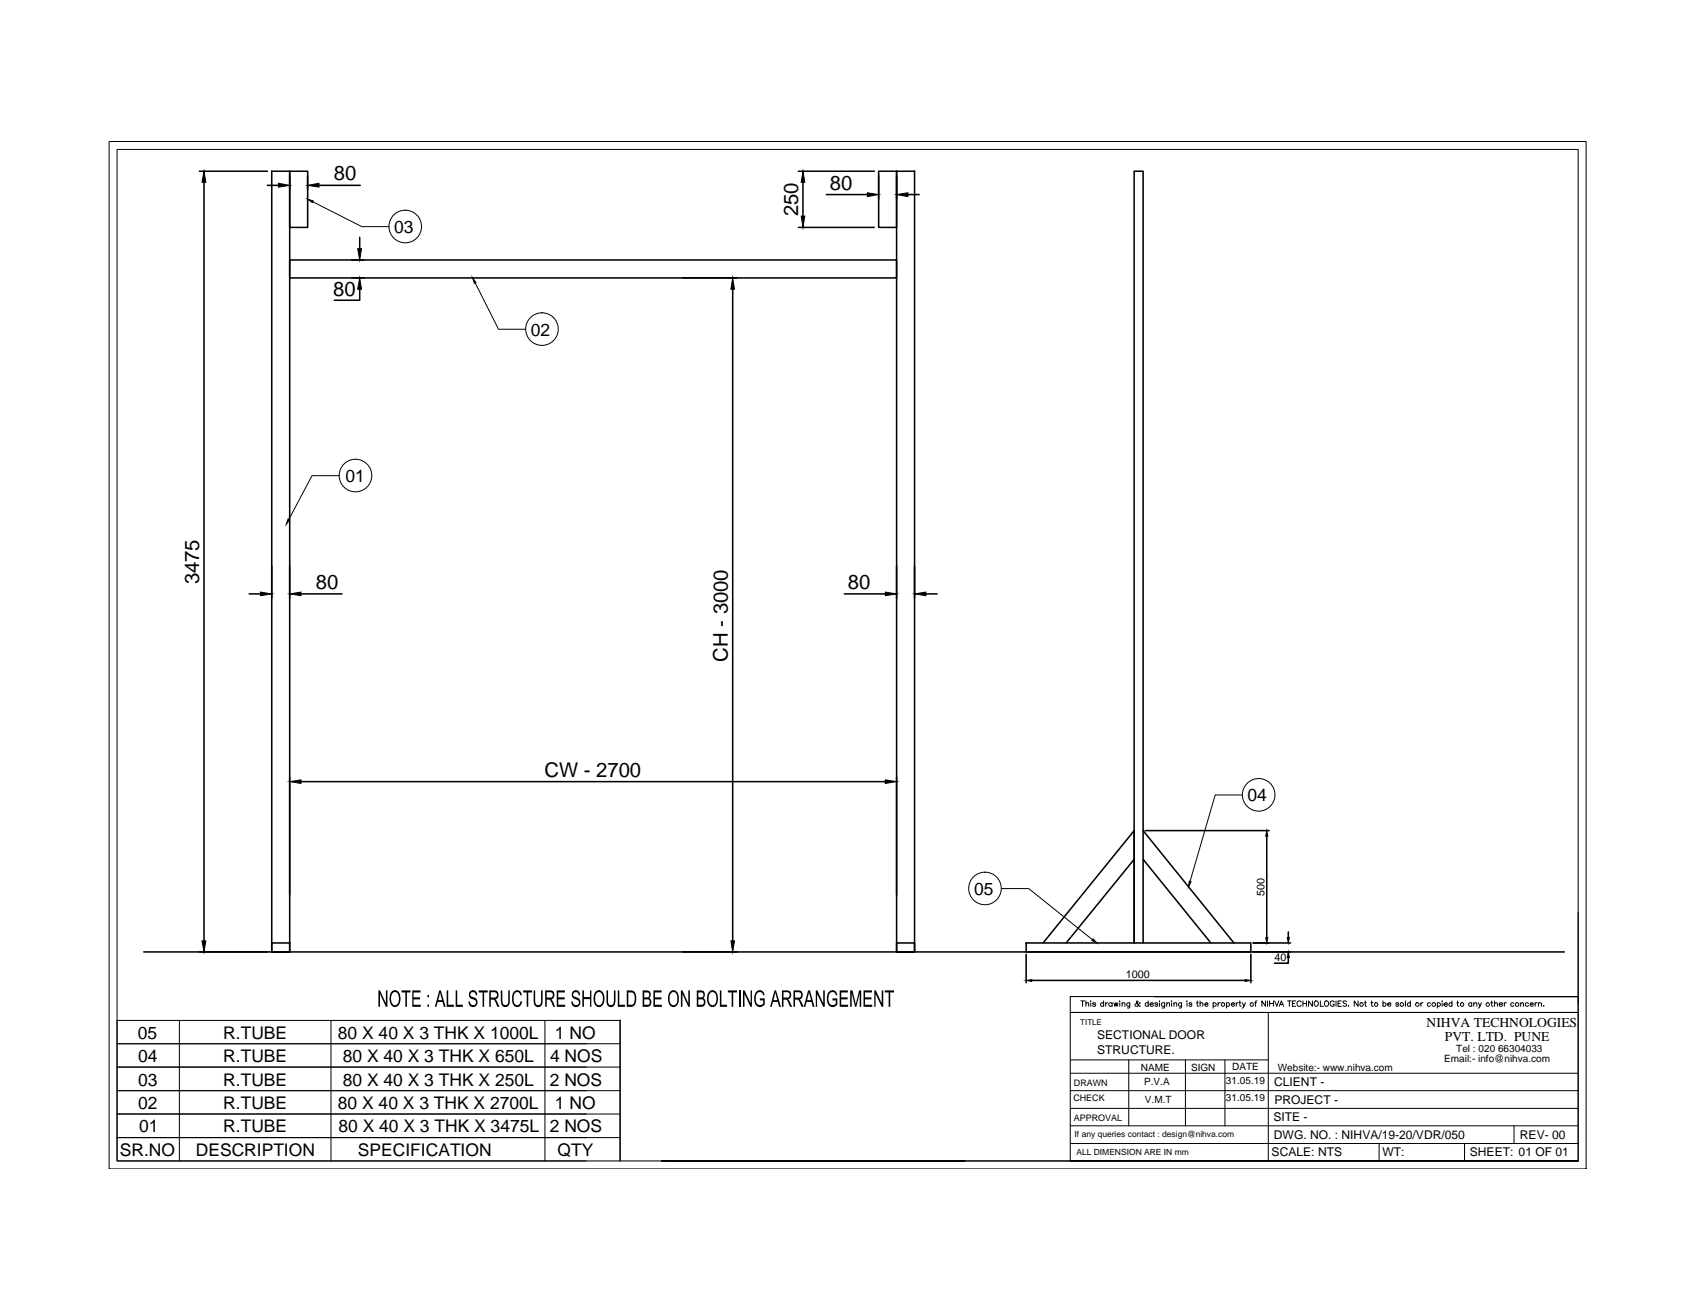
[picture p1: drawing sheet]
<svg xmlns="http://www.w3.org/2000/svg" width="279mm" height="216mm" viewBox="0 0 279 216" stroke-linecap="round" stroke-linejoin="round" font-family="sans-serif">
<!-- layer: 0 -->
<g fill="none" stroke="#000" stroke-width=".25">
<path d="M32.9 28.3h11.2M33.7 30.1v125.2M44.1 30.6h1.8M44.8 28.3h3v128.8h-3zM47.8 28.3h3v9.2h-3zM47.8 29v2.3M50.8 29v2.3M52.6 30.6h6.9M59.4 39.2v1.8M131.8 28.3h12.5M131.8 37.5h12.5M132.5 30.1v5.6"/>
<path d="M136.4 32.1h6.7M145 28.3h3v9.2h-3zM145 29v3.9M148 28.3h2.9v128.8h-2.9zM148 29v3.9M149.8 32.1h1.9M47.8 42.9h100.2v3h-100.2zM58.1 42.9h2M58.1 45.9h2M59.4 47.7v1.9h-4.2M112.7 45.9h8.9M120.9 47.7v107.6"/>
<path d="M41.1 98h1.9M44.8 93.5v5.2M47.8 93.5v5.2M49.7 98h6.7M139.3 98h6.8M148 93.5v5.2M150.9 93.5v5.2M152.8 98h1.9M47.8 128.3v19.4M49.7 129h96.4M148 128.3v19.4M188.7 137.1l14.9 18.5"/>
<path d="M189 137.1h20.4M209.1 138v16.8M23.7 157.1h234.5M44.8 155.6h3v1.5h-3zM148 155.6h2.9v1.5h-2.9zM169.3 155.6h37.1v1.5h-37.1zM169.3 157.5v4.7M172.1 155.6l15.1-18.5v18.5v-127.3h1.5v127.3M187.2 141.8l-11.2 13.8M188.7 141.8l11.1 13.8M206.4 157.5v4.7M206.8 155.6h6.2"/>
<path d="M212.6 158.1v.9h-2.3M212.6 153.8v1M102.3 168.4v23.2M122.1 163.5v2.7M170.3 161.8h35.2"/>
</g>
<g fill="#000" stroke="#000" stroke-width=".17">
<path d="M33.7 28.3l.3 1.8h-.7zM45.9 30.3l1.9 .3-1.9 .3zM50.8 32.9l.9 .3-.2 .2zM50.8 30.6l1.8-.3v.6zM132.2 35.7h.6l-.3 1.8zM132.5 28.3l.3 1.8h-.6zM143.1 31.8l1.9 .3-1.9 .4zM148 32.1l1.8-.3v.7zM59 41h.7l-.3 1.9zM59.4 45.9l.3 1.8h-.7zM78 45.9l.5 .7-.2 .2zM120.9 45.9l.3 1.8h-.6z"/>
<path d="M43 97.7l1.8 .3-1.8 .3zM47.6 85.6l.2 .2-.5 .7zM47.8 98l1.9-.3v.6zM146.1 97.7l1.9 .3-1.9 .3zM150.9 98l1.9-.3v.6zM47.8 129l1.9-.3v.6zM146.1 128.7l1.9 .3-1.9 .3zM209.1 137.1l.1 .9h-.3zM33.3 155.3h.7l-.3 1.8zM120.6 155.3h.6l-.3 1.8zM180.4 155l.6 .6-.8-.4zM196.3 145.4l.3 .1-.5 .9z"/>
<path d="M208.9 154.8h.3l-.1 .8zM212.4 154.8h.4l-.2 .8zM212.6 157.1l.2 1h-.4zM169.3 161.8l1-.1v.3zM205.5 161.7l.9 .1-.9 .2z"/>
</g>
<g fill="none" stroke="#000" stroke-width=".17">
<path d="M18 23.4h243.8v169.5h-243.8zM19.3 24.7h241.1v166.9h-241.1zM51.6 33.3l8.1 4.1h4.5M78.4 46.7l3.9 7.6h4.5M56 78.5h-4.5l-3.8 7.2M205 131.2h-4.5l-4.1 14.3M165.3 146.7h4.5l10.5 8.4M260.4 150.6v15M29.6 168.4v23.2M54.6 168.4v23.2M89.9 168.4v23.2M96.8 176.1h-77.5v3.9h77.5"/>
<path d="M96.8 172.3h-77.5v3.8h83M102.3 168.4h-83v3.9h83M176.6 177.2h83.8M176.6 174.9h32.7M178.4 165.2h.6M178.7 165.2v.9M179.2 165.7l.2-.2 .2 .1 .1 .5M179.2 165.2v.9M180 165.2v.1zM180 165.6v.5M180.8 165.6l-.2-.1-.3 .1 .5 .2v.3h-.3l-.2-.1M182.1 165.6a.28 .28 0 0 0-.4 0 .28 .28 0 0 0 0 .4 .28 .28 0 0 0 .4 0"/>
<path d="M182.1 165.2v.9M182.5 165.5v.6M182.8 165.5l-.2 .1-.1 .2M183.5 165.6a.3 .3 0 0 0-.4 0 .3 .3 0 0 0 0 .4 .3 .3 0 0 0 .4 0M183.5 165.5v.6M183.8 165.5l.2 .6 .2-.6 .1 .6 .2-.6M184.8 165.3h.1M184.8 165.6v.5M185.2 165.7l.2-.2 .2 .1v.5M185.2 165.5v.6M186.3 174.9v10.9M186.5 165.5l-.1 .8-.3 .1"/>
<path d="M186.5 165.6a.28 .28 0 0 0-.5 0 .28 .28 0 0 0 0 .4 .28 .28 0 0 0 .5 0M188.2 165.6l-.1-.1a.55 .55 0 0 1-.8 .5v-.2l.5-.4-.1-.2-.1 .1v.3l.4 .5 .2-.1M189.5 165.6a.28 .28 0 0 0-.4 0 .28 .28 0 0 0 0 .4 .28 .28 0 0 0 .4 0M189.5 165.2v.9M189.8 165.8h.5v-.1a.3 .3 0 0 0-.4-.1 .3 .3 0 0 0 0 .5 .3 .3 0 0 0 .4-.1M190.6 164.5h69.8zM190.6 164.5h69.8M191.1 165.6l-.2-.1-.3 .1v.1l.4 .1 .1 .2-.2 .1-.3-.1M191.4 165.2v.1zM191.4 165.6v.5M192.2 165.5v.8l-.4 .1M192.2 165.6a.3 .3 0 0 0-.4 0 .3 .3 0 0 0 0 .4 .3 .3 0 0 0 .4 0"/>
<path d="M192.5 165.7l.3-.2 .2 .1v.5M192.5 165.5v.6M193.4 165.2v.1zM193.4 165.6v.5M193.7 165.7l.2-.2 .3 .1v.5M193.7 165.5v.6M195 165.5v.8l-.4 .1M195 165.6a.28 .28 0 0 0-.4 0 .28 .28 0 0 0 0 .4 .28 .28 0 0 0 .4 0M195.6 174.9v10.9M195.9 165.2v.1zM195.9 165.6v.5M196.7 165.6l-.2-.1-.2 .1v.1l.4 .1v.2l-.2 .1-.3-.1"/>
<path d="M197.5 165.5h.3M197.6 165.2v.7l.2 .2M198 165.7l.3-.2 .2 .1v.5M198 165.2v.9M198.9 165.8h.5a.28 .28 0 0 0-.3-.3 .28 .28 0 0 0-.3 .3 .28 .28 0 0 0 .3 .3l.3-.1M200.2 165.6a.28 .28 0 0 1 .4 0 .28 .28 0 0 1 0 .4 .28 .28 0 0 1-.4 0M200.2 165.5v.9M201 165.5v.6M201.4 165.5l-.3 .1-.1 .2M202.2 174.9v10.9M202.4 165.6a.28 .28 0 0 1 .4 0 .28 .28 0 0 1 0 .4 .28 .28 0 0 1-.4 0M202.4 165.5v.9"/>
<path d="M203.2 165.8h.5a.28 .28 0 0 0-.3-.3 .28 .28 0 0 0-.2 .3 .28 .28 0 0 0 .2 .3l.3-.1M204 165.5v.6M204.4 165.5l-.3 .1-.1 .2M204.5 165.5h.3M204.6 165.2v.7l.2 .2M205 165.5l.3 .6 .2-.6M205.3 166.1l-.3 .3M207.1 165.5h.3M207.4 165.2l-.2 .2v.7M208.8 165.2v.9l-.5-.9v.9M209.2 165.2v.9M209.3 167.1v24.5"/>
<path d="M209.5 165.2v.9M209.5 165.6h.7M210.2 165.2v.9M210.4 165.2l.3 .9 .3-.9M211.1 166.1l.4-.9 .4 .9M211.3 165.8h.4M212.5 165.2h.6M212.8 165.2v.9M213.3 165.6h.3M213.8 165.2h-.5v.9h.5M214.7 165.4a.38 .38 0 0 0-.5-.1 .38 .38 0 0 0-.1 .5 .35 .35 0 0 0 .2 .3 .35 .35 0 0 0 .4-.2M215 165.6h.6"/>
<path d="M215 165.2v.9M215.6 165.2v.9M216.6 165.2v.9l-.6-.9v.9M217 165.3h.1a.42 .42 0 0 1 .5 .4 .42 .42 0 0 1-.5 .4l-.2-.3zM217.9 165.2v.9h.5M218.7 165.3h.1a.42 .42 0 0 1 .5 .4 .42 .42 0 0 1-.5 .4l-.2-.3zM220.2 165.4a.38 .38 0 0 0-.5-.1 .38 .38 0 0 0-.2 .5 .34 .34 0 0 0 .4 .3 .34 .34 0 0 0 .3-.3h-.2M220.5 165.2v.9M220.8 165.6h.4M221.4 165.2h-.6v.9h.6M222.2 165.3l-.2-.1-.4 .1 .1 .3 .5 .2-.2 .3-.4-.1M222.5 166.1h.1z"/>
<path d="M224.1 165.2v.9l-.6-.9v.9M225.2 165.5h.3M225.3 165.2v.7l.2 .2M226.2 165.5h.4M226.4 165.2v.7l.2 .2M228.2 165.6a.28 .28 0 0 1 .5 0 .28 .28 0 0 1 0 .4 .28 .28 0 0 1-.5 0M228.2 165.2v.9M229 165.8h.5v-.1a.3 .3 0 0 0-.4-.1 .3 .3 0 0 0 0 .5 .3 .3 0 0 0 .4-.1M230.8 165.6l-.2-.1-.2 .1v.1l.4 .1v.2l-.2 .1-.3-.1M232 165.2v.9M232.8 165.6a.28 .28 0 0 0-.5 0 .28 .28 0 0 0 0 .4 .28 .28 0 0 0 .5 0M232.8 165.2v.9"/>
<path d="M234.5 165.5v.6M234.8 165.5l-.2 .1-.1 .2M236.1 165.6a.28 .28 0 0 0-.5 0 .28 .28 0 0 0 0 .4 .28 .28 0 0 0 .5 0M237.2 165.6a.28 .28 0 0 1 .4 0 .28 .28 0 0 1 0 .4 .28 .28 0 0 1-.4 0M237.2 165.5v.9M238 165.2v.1zM238 165.6v.5M238.3 165.8h.6v-.1a.3 .3 0 0 0-.5-.1 .3 .3 0 0 0 0 .5 .3 .3 0 0 0 .5-.1M239.6 165.6a.28 .28 0 0 0-.4 0 .28 .28 0 0 0 0 .4 .28 .28 0 0 0 .4 0M239.6 165.2v.9M240.4 165.5h.3M240.6 165.2v.7l.2 .2"/>
<path d="M242.9 165.6a.28 .28 0 0 0-.4 0 .28 .28 0 0 0 0 .4 .28 .28 0 0 0 .4 0M242.9 165.5v.6M243.2 165.7l.2-.2 .3 .1v.5M243.2 165.5v.6M244 165.5l.2 .6 .3-.6M244.2 166.1l-.3 .3M246 165.5h.4M246.2 165.2v.7l.2 .2M246.6 165.7l.3-.2 .2 .1v.5M246.6 165.2v.9M247.4 165.8h.6a.3 .3 0 0 0-.5-.2 .3 .3 0 0 0-.1 .4 .3 .3 0 0 0 .5 .1l.1-.1M248.3 165.5v.6"/>
<path d="M248.6 165.5l-.2 .1-.1 .2M249.8 165.6a.28 .28 0 0 0-.4 0 .28 .28 0 0 0 0 .4 .28 .28 0 0 0 .4 0M251 165.7l.2-.2 .2 .1v.5M251 165.5v.6M252.3 165.6a.3 .3 0 0 0-.5 0 .3 .3 0 0 0 0 .4 .3 .3 0 0 0 .5 0M252.5 165.8h.5a.28 .28 0 0 0-.3-.3 .28 .28 0 0 0-.2 .3 .28 .28 0 0 0 .2 .3l.3-.1M253.3 165.5v.6M253.7 165.5l-.2 .1-.2 .2M253.9 165.7l.2-.2 .3 .1v.5M253.9 165.5v.6M254.7 166.1h.1zM102.3 180h-83v3.9h77.5"/>
<path d="M102.3 183.9h-83v3.9h77.5M102.3 187.8h-83v3.8h77.5M110.3 191.6h150.1h-83.8v-24.5h83.8h-83.8v-2.6h83.8v27.1M159.3 191.6h-50.2h50.2M176.6 180h83.8M176.6 185.8h83.8M176.6 183h83.8M176.6 188.8h83.8M227.6 188.8v2.8M241.7 188.8v2.8M249.9 185.8v3"/>
<circle cx="66.9" cy="37.4" r="2.69"/>
<circle cx="89.4" cy="54.3" r="2.69"/>
<circle cx="58.7" cy="78.5" r="2.69"/>
<circle cx="207.7" cy="131.2" r="2.69"/>
<circle cx="162.6" cy="146.6" r="2.69"/>
<circle cx="201.8" cy="165.8" r=".29"/>
<circle cx="206.6" cy="165.8" r=".29"/>
<circle cx="224.7" cy="165.8" r=".29"/>
<circle cx="227.1" cy="165.8" r=".29"/>
<circle cx="231.4" cy="165.8" r=".31"/>
<circle cx="233.9" cy="165.8" r=".31"/>
<circle cx="236.6" cy="165.8" r=".31"/>
<circle cx="241.3" cy="165.8" r=".29"/>
<circle cx="245.5" cy="165.8" r=".29"/>
<circle cx="250.4" cy="165.8" r=".31"/>
</g>
<g fill="#000">
<path d="M62.5 163.5h.2l1 2.1v-2.1h.2v2.7h-.2l-1-2.1v2.1h-.2zM66.3 163.5h1.4v.3h-.5v2.4h-.3v-2.4h-.6zM68 163.5h1.4v.3h-1.1v.8h1v.4h-1v.8h1.1v.4h-1.4zM73.7 163.5h.3v2.3h.9v.4h-1.2zM75.2 163.5h.3v2.3h.9v.4h-1.2zM77.6 163.6l.5-.2a.71 .71 0 0 1 .7 .8l-.3 .1v-.2a.43 .43 0 0 0-.5-.4 .43 .43 0 0 0-.4 .5 .43 .43 0 0 0 .5 .4l.4 .1 .3 .5-.1 .7-.3 .3h-.5l-.5-.3-.1-.6h.2l.1 .3a.48 .48 0 0 0 .6 .3 .48 .48 0 0 0 .4-.6 .48 .48 0 0 0-.6-.3l-.3-.2-.3-.4v-.5zM79 163.5h1.5v.3h-.6v2.4h-.3v-2.4h-.6zM82.6 163.5h.3v2a.5 .5 0 0 0 .7 .4 .5 .5 0 0 0 .3-.7v-1.7h.2v2.2l-.3 .4-.4 .1a.98 .98 0 0 1-.8-1.2zM84.8 163.7l.3-.2h.6l.3 .2 .1 .5-.2 .1-.1-.3a.58 .58 0 0 0-.7-.1 .58 .58 0 0 0-.3 .6v.9l.3 .4a.54 .54 0 0 0 .6 0 .54 .54 0 0 0 .2-.5l.3 .1-.5 .7-.5 .1-.4-.3-.3-.6v-.9zM86.3 163.5h1.5v.3h-.6v2.4h-.3v-2.4h-.6zM88.1 163.5h.2l.1 2a.49 .49 0 0 0 .6 .4 .49 .49 0 0 0 .3-.7v-1.7h.2v2.2l-.3 .4-.4 .1a.95 .95 0 0 1-.7-1.2zM91.9 163.5h1.3v.3h-1.1v.8h1.1v.4h-1.1v.8h1.2v.4h-1.4z"/>
<path d="M94.5 163.6l.6-.2a.8 .8 0 0 1 .6 .8l-.2 .1-.1-.2a.43 .43 0 0 0-.5-.4 .43 .43 0 0 0-.3 .5 .43 .43 0 0 0 .5 .4l.4 .1 .3 .5-.1 .7-.4 .3h-.4l-.5-.3-.1-.6h.2l.1 .3a.49 .49 0 0 0 .6 .3 .49 .49 0 0 0 .4-.6 .49 .49 0 0 0-.6-.3l-.4-.2-.2-.3v-.6zM96.1 163.5h.3v1.1h1v-1.1h.2v2.7h-.2v-1.3h-1v1.3h-.3zM100.1 163.5h.2v1.9a.5 .5 0 0 0 .6 .5 .5 .5 0 0 0 .4-.7v-1.7h.3v1.8l-.2 .6-.4 .3h-.5l-.3-.3-.1-.4zM102 163.5h.2v2.3h.9v.4h-1.1zM107.8 163.5h1.4v.3h-1.1v.8h1v.4h-1v.8h1.1v.4h-1.4zM112.4 163.5h.2l1 2.1v-2.1h.2v2.7h-.2l-1-2.1v2.1h-.2zM118.8 163.5h.3v2.3h.9v.4h-1.2zM120.1 163.5h1.5v.3h-.6v2.4h-.3v-2.4h-.6zM122.6 163.5h.3l1 2.1v-2.1h.2v2.7h-.3l-.9-2.1v2.1h-.3zM124.7 163.8l.6-.4 .4 .1 .3 .3 .2 .4-.2 .1-.2-.4-.4-.2-.5 .2-.2 .6 .1 1 .4 .4h.4l.4-.3v-.5h-.6v-.3h.8v1l-.5 .4h-.6l-.5-.5-.1-.4v-.8zM134.6 163.5h.3l1 2.1v-2.1h.2v2.7h-.2l-1.1-2.1v2.1h-.2zM136.8 163.7l.5-.3 .5 .1 .3 .5 .1 .2-.3 .1a.61 .61 0 0 0-.7-.5 .61 .61 0 0 0-.4 .7v.9l.4 .5h.4l.3-.2v-.6h-.5v-.3h.8v1l-.2 .2-.4 .2h-.3l-.4-.1-.3-.4-.1-.6v-.6z"/>
<path d="M138.6 163.5h1.3v.3h-1.1v.8h1.1v.4h-1.1v.8h1.2v.4h-1.4zM140.3 163.5h.4l.5 2.3 .6-2.3h.3v2.7h-.2v-2.3l-.6 2.3h-.2l-.5-2.3v2.3h-.3zM142.5 163.5h1.4v.3h-1.1v.8h1v.4h-1v.8h1.1v.4h-1.4zM144.3 163.5h.2l1 2.1v-2.1h.3v2.7h-.3l-1-2.1v2.1h-.2zM146 163.5h1.5v.3h-.6v2.4h-.2v-2.4h-.7z"/>
<path d="M64.6 163.7l.4-.3 .5 .1 .3 .2 .2 .5 .1 1.2-.3 .5-.5 .3-.6-.1-.4-.8v-1zM64.9 163.8l-.3 .4-.1 .5 .1 .6 .2 .5a.63 .63 0 0 0 .7 0 .63 .63 0 0 0 .3-.7v-.7l-.3-.5a.46 .46 0 0 0-.6-.1z"/>
<path d="M70.5 164.2h.3v.4h-.3zM70.5 165.8h.3v.4h-.3z"/>
<path d="M72.5 163.5h.2l.8 2.7h-.2l-.3-.8h-.8l-.2 .8h-.2zM72.6 163.8l-.3 1.3h.7z"/>
<path d="M80.7 163.5h1.1l.3 .2 .2 .3-.1 .6-.3 .3-.2 .1 .3 .2 .4 1h-.3l-.3-.8a.43 .43 0 0 0-.5-.4h-.3v1.2h-.3zM81 163.8v.9h.8l.2-.3a.42 .42 0 0 0-.4-.6z"/>
<path d="M90 163.5l1.2 .1 .3 .5v.4a.5 .5 0 0 1-.6 .5l.3 .3 .4 .9h-.3l-.6-1.2h-.5v1.2h-.2zM90.2 163.8v.9h.6a.45 .45 0 0 0 .5-.5 .45 .45 0 0 0-.5-.4z"/>
<path d="M98.2 163.8l.4-.3 .4-.1 .3 .2 .3 .4 .2 .5-.1 .9-.2 .5-.5 .3-.5-.1-.4-.5-.2-.8zM98.6 163.8l-.4 .6v.9l.3 .5a.69 .69 0 0 0 .8-.1 .69 .69 0 0 0 .2-.7v-.7l-.3-.4a.46 .46 0 0 0-.6-.1z"/>
<path d="M103.4 163.5h1.1l.4 .5 .1 .5v.9l-.2 .4-.3 .3-1.1 .1zM103.7 163.8v2h.4a.79 .79 0 0 0 .6-1v-.6a.53 .53 0 0 0-.6-.4z"/>
<path d="M106.1 163.5h.8a.73 .73 0 0 1 .2 1.2l.3 .2 .1 .4-.1 .6-.4 .3h-.9zM106.3 163.8v.8h.4a.4 .4 0 0 0 .5-.4 .4 .4 0 0 0-.5-.4zM106.3 165v.8h.5a.45 .45 0 0 0 .4-.4 .45 .45 0 0 0-.5-.4z"/>
<path d="M110.5 163.8l.4-.3 .4-.1 .5 .4 .2 .4 .1 .6-.1 .7-.2 .3-.5 .4-.6-.1-.4-.7v-.9zM110.8 163.9l-.3 .6v.9l.3 .4 .5 .1 .3-.3 .2-.3v-.9l-.4-.5a.46 .46 0 0 0-.6 0z"/>
<path d="M115 163.5h.8l.3 .1 .2 .6v.3a.19 .19 0 0 0-.2 .2 .19 .19 0 0 0 .2 .2l.1 .6-.3 .6-1.1 .1zM115.2 163.8v.8h.5a.4 .4 0 0 0 .4-.4 .4 .4 0 0 0-.5-.4zM115.2 165v.8h.6a.45 .45 0 0 0 .4-.4 .45 .45 0 0 0-.5-.4z"/>
<path d="M116.9 163.8l.4-.3 .4-.1 .4 .2 .3 .5 .1 .6v.6l-.2 .5-.4 .4h-.5l-.2-.1-.4-.5-.1-1.1zM117.2 163.9l-.3 .7 .1 .7 .2 .5 .5 .1 .4-.3 .2-.6-.2-.9-.2-.2a.46 .46 0 0 0-.7 0z"/>
<path d="M127.8 163.5h.3l.8 2.7h-.3l-.2-.8h-.8l-.2 .8h-.3zM127.9 163.8l-.3 1.3h.7z"/>
<path d="M129 163.5h1.1l.3 .2 .2 .7-.2 .4-.4 .2 .3 .2 .4 1h-.3l-.4-1-.2-.2h-.5v1.2h-.3zM129.3 163.8v.9h.8l.2-.4a.45 .45 0 0 0-.4-.5z"/>
<path d="M131 163.5h1l.3 .2 .2 .7-.2 .4-.4 .2 .3 .2 .4 1h-.3l-.4-.9-.2-.3h-.5v1.2h-.2zM131.2 163.8v.9h.8l.2-.4a.45 .45 0 0 0-.4-.5z"/>
<path d="M133.4 163.5h.3l.7 2.7h-.3l-.2-.8h-.8l-.2 .8h-.3zM133.5 163.8l-.3 1.3h.6z"/>
</g>
<g font-size="3.3">
<text x="55.1" y="29.8">80</text>
<text x="131.7" y="35.7" transform="rotate(-90 131.7 35.7)">250</text>
<text x="137" y="31.4">80</text>
<text x="55" y="48.8">80</text>
<text x="32.9" y="96.5" transform="rotate(-90 32.9 96.5)">3475</text>
<text x="52.1" y="97.2">80</text>
<text x="139.9" y="97.2">80</text>
<text x="120.1" y="109.2" transform="rotate(-90 120.1 109.2)">CH - 3000</text>
<text x="89.8" y="128.2">CW - 2700</text>
</g>
<g font-size="2.9">
<text x="65" y="38.5">03</text>
<text x="87.6" y="55.4">02</text>
<text x="57" y="79.6">01</text>
<text x="205.9" y="132.3">04</text>
<text x="160.8" y="147.8">05</text>
<text x="22.7" y="171.4">05</text>
<text x="36.8" y="171.4">R.TUBE</text>
<text x="55.8" y="171.4">80 X 40 X 3 THK X 1000L</text>
<text x="91.6" y="171.4">1 NO</text>
<text x="22.8" y="179.2">03</text>
<text x="22.8" y="175.3">04</text>
<text x="36.8" y="179.2">R.TUBE</text>
<text x="36.8" y="175.3">R.TUBE</text>
<text x="56.6" y="179.2">80 X 40 X 3 THK X 250L</text>
<text x="56.6" y="175.3">80 X 40 X 3 THK X 650L</text>
<text x="90.7" y="179.2">2 NOS</text>
<text x="90.8" y="175.3">4 NOS</text>
<text x="22.8" y="183">02</text>
<text x="36.8" y="183">R.TUBE</text>
<text x="55.8" y="183">80 X 40 X 3 THK X 2700L</text>
<text x="91.6" y="183">1 NO</text>
<text x="19.8" y="190.8">SR.NO</text>
<text x="23" y="186.9">01</text>
<text x="32.3" y="190.8">DESCRIPTION</text>
<text x="36.8" y="186.9">R.TUBE</text>
<text x="55.9" y="186.9">80 X 40 X 3 THK X 3475L</text>
<text x="59.1" y="190.8">SPECIFICATION</text>
<text x="90.7" y="186.9">2 NOS</text>
<text x="92" y="190.7">QTY</text>
</g>
<g font-size="2.2">
<text x="235.4" y="169.5">NIHVA TECHNOLOGIES</text>
<text x="238.5" y="171.9">PVT. LTD. PUNE</text>
</g>
<g font-size="2">
<text x="181.1" y="171.5">SECTIONAL DOOR</text>
<text x="181.1" y="173.9">STRUCTURE.</text>
<text x="210.3" y="179.3">CLIENT -</text>
<text x="210.2" y="185.1">SITE -</text>
<text x="210.3" y="182.2">PROJECT -</text>
<text x="209.9" y="190.9">SCALE: NTS</text>
<text x="210.2" y="188">DWG. NO. : NIHVA/19-20/VDR/050</text>
<text x="228.1" y="190.9">WT:</text>
<text x="242.6" y="190.9">SHEET: 01 OF 01</text>
<text x="250.8" y="187.9">REV- 00</text>
</g>
<g font-size="1.8">
<text x="208.7" y="147.9" transform="rotate(-90 208.7 147.9)">500</text>
<text x="185.8" y="161.4">1000</text>
<text x="210.3" y="158.6">40</text>
</g>
<g font-size="1.7">
<text x="240.3" y="173.7">Tel : 020 66304033</text>
<text x="188.3" y="176.7">NAME</text>
<text x="188.8" y="179.1">P.V.A</text>
<text x="196.6" y="176.7">SIGN</text>
<text x="202.3" y="178.9">31.05.19</text>
<text x="203.3" y="176.7">DATE</text>
<text x="210.9" y="176.9">Website:- www.nihva.com</text>
<text x="238.4" y="175.4">Email:- info@nihva.com</text>
<text x="188.9" y="182">V.M.T</text>
<text x="202.3" y="181.8">31.05.19</text>
</g>
<g font-size="1.5">
<text x="177.2" y="179.2">DRAWN</text>
<text x="177.1" y="181.8">CHECK</text>
<text x="177.2" y="185">APPROVAL</text>
</g>
<g font-size="1.4">
<text x="177.3" y="187.6">If any queries contact : design@nihva.com</text>
<text x="177.6" y="190.6">ALL DIMENSION ARE IN mm</text>
</g>
<text font-size="1.3" x="178.3" y="169.1">TITLE</text>
</svg>
